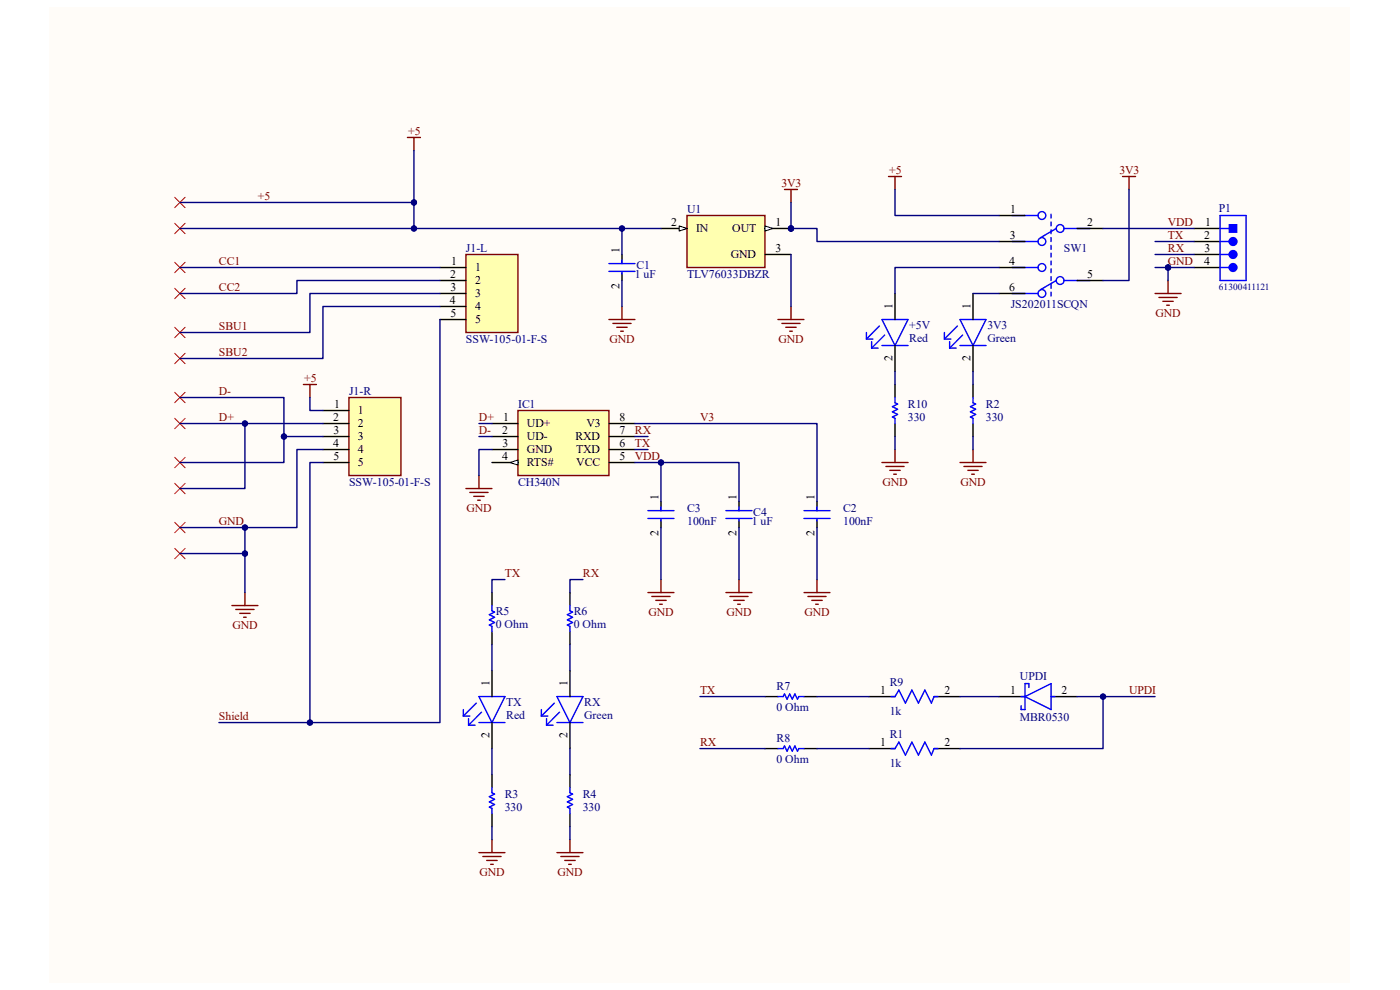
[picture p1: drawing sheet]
<svg xmlns="http://www.w3.org/2000/svg" width="297mm" height="210mm" viewBox="0 0 297 210" stroke-linecap="round" stroke-linejoin="round" font-family="sans-serif">
<path d="M10.6 1.6h275.8v206.8h-275.8z" fill-rule="evenodd" fill="#fffcf8"/>
<path d="M49.2 128.5h5.5M50 129.3h3.9M50.9 130.1h2.2M51.7 130.9h.5M52 125.7v2.8" fill="none" stroke="#800000" stroke-width=".3"/>
<circle cx="167.8" cy="48.5" r=".55" fill="#000080"/>
<circle cx="167.8" cy="48.5" r=".55" fill="none" stroke="#000080" stroke-width=".21"/>
<path d="M145.7 45.7h16.6v11h-16.6z" fill-rule="evenodd" fill="#ffffb0"/>
<path d="M145.7 45.7h16.6v11h-16.6z" fill="none" stroke="#800000" stroke-width=".3"/>
<path d="M140.2 48.5h5.5" fill="none" stroke="#000" stroke-width=".3"/>
<path d="M144.1 47.9l1.6 .6-1.6 .5z" fill="#f8fcff"/>
<path d="M144.1 47.9l1.6 .6-1.6 .5z" fill="none" stroke="#000" stroke-width=".21"/>
<path d="M162.3 48.5h5.5" fill="none" stroke="#000" stroke-width=".3"/>
<path d="M162.3 47.9l1.6 .6-1.6 .5z" fill="#f8fcff"/>
<path d="M162.3 47.9l1.6 .6-1.6 .5z" fill="none" stroke="#000" stroke-width=".21"/>
<circle cx="167.8" cy="48.5" r=".55" fill="#000080"/>
<circle cx="167.8" cy="48.5" r=".55" fill="none" stroke="#000080" stroke-width=".21"/>
<path d="M162.3 54h5.5" fill="none" stroke="#000" stroke-width=".3"/>
<path d="M165 67.8h5.6M165.9 68.6h3.8M166.7 69.4h2.2M167.5 70.3h.6M167.8 65v2.8" fill="none" stroke="#800000" stroke-width=".3"/>
<circle cx="261.6" cy="51.2" r=".83" fill="#00f"/>
<g fill="none" stroke="#00f" stroke-width=".3">
<path d="M258.8 51.2h2M258.8 48.5h2"/>
<circle cx="261.6" cy="51.2" r=".83"/>
</g>
<path d="M253.3 51.2h5.5M253.3 48.5h5.5" fill="none" stroke="#000" stroke-width=".3"/>
<path d="M260.8 47.6h1.6v1.7h-1.6z" fill-rule="evenodd" fill="#00f"/>
<path d="M260.8 47.6h1.6v1.7h-1.6z" fill="none" stroke="#00f" stroke-width=".21"/>
<circle cx="261.6" cy="56.7" r=".83" fill="#00f"/>
<circle cx="261.6" cy="56.7" r=".83" fill="none" stroke="#00f" stroke-width=".3"/>
<circle cx="261.6" cy="54" r=".83" fill="#00f"/>
<g fill="none" stroke="#00f" stroke-width=".3">
<path d="M258.8 54h2M258.8 56.7h2M258.8 45.7h5.6v13.8h-5.6z"/>
<circle cx="261.6" cy="54" r=".83"/>
</g>
<path d="M253.3 54h5.5M253.3 56.7h5.5" fill="none" stroke="#000" stroke-width=".3"/>
<path d="M166.4 40.2h2.8M167.8 40.2v2.8" fill="none" stroke="#800000" stroke-width=".3"/>
<path d="M109.9 87.1h19.3v13.8h-19.3z" fill-rule="evenodd" fill="#ffffb0"/>
<path d="M109.9 87.1h19.3v13.8h-19.3z" fill="none" stroke="#800000" stroke-width=".3"/>
<path d="M104.4 89.8h5.5M104.4 92.6h5.5M104.4 95.4h5.5M104.4 98.1h5.5" fill="none" stroke="#000" stroke-width=".3"/>
<path d="M108.2 98.1l1.7-.5v1.1z" fill="#f8fcff"/>
<path d="M108.2 98.1l1.7-.5v1.1z" fill="none" stroke="#000" stroke-width=".21"/>
<path d="M129.2 89.8h5.5M129.2 92.6h5.5M129.2 95.4h5.5M129.2 98.1h5.5" fill="none" stroke="#000" stroke-width=".3"/>
<path d="M98.8 103.6h5.6M99.7 104.5h3.8M100.5 105.3h2.2M101.3 106.1h.6M101.6 100.9v2.7" fill="none" stroke="#800000" stroke-width=".3"/>
<path d="M98.8 54h11.1v16.5h-11.1z" fill-rule="evenodd" fill="#ffffb0"/>
<path d="M98.8 54h11.1v16.5h-11.1z" fill="none" stroke="#800000" stroke-width=".3"/>
<path d="M93.3 56.7h5.5M93.3 59.5h5.5M93.3 62.3h5.5M93.3 65h5.5M93.3 67.8h5.5" fill="none" stroke="#000" stroke-width=".3"/>
<path d="M74 84.3h11.1v16.6h-11.1z" fill-rule="evenodd" fill="#ffffb0"/>
<path d="M74 84.3h11.1v16.6h-11.1z" fill="none" stroke="#800000" stroke-width=".3"/>
<path d="M68.5 87.1h5.5M68.5 89.8h5.5M68.5 92.6h5.5M68.5 95.4h5.5M68.5 98.1h5.5" fill="none" stroke="#000" stroke-width=".3"/>
<circle cx="247.8" cy="56.7" r=".55" fill="#000080"/>
<circle cx="247.8" cy="56.7" r=".55" fill="none" stroke="#000080" stroke-width=".21"/>
<g fill="none" stroke="#000" stroke-width=".3">
<path d="M131.9 54v1.9M131.9 57.8v1.7M211.9 56.7h5.6M211.9 51.2h5.6M211.9 45.7h5.6M228.5 59.5h5.5M228.5 48.5h5.5M189.9 62.3v5.5M189.9 73.3v5.5M206.4 62.3v5.5M206.4 73.3v5.5M211.9 62.3h5.6"/>
<path d="M189.9 81.6v2.7M189.9 89.9v2.7M206.4 81.6v2.7M206.4 89.9v2.7M140.2 106.4v1.9M140.2 110.3v1.6M156.8 106.4v1.9M156.8 110.3v1.6M173.3 106.4v1.9M173.3 110.3v1.6M104.4 125.7v2.8M104.4 134v2.7"/>
<path d="M120.9 125.7v2.8M120.9 134v2.7M104.4 142.3v5.5M104.4 153.3v5.5M120.9 142.3v5.5M120.9 153.3v5.5M162.3 147.8h2.7M162.3 158.8h2.7M170.6 147.8h2.7M170.6 158.8h2.7M184.4 147.8h5.5M184.4 158.8h5.5"/>
<path d="M198.2 147.8h5.5M198.2 158.8h5.5M211.9 147.8h5.6M223 147.8h5.5M104.4 164.3v2.8M104.4 172.6v2.8M120.9 164.3v2.8M120.9 172.6v2.8"/>
</g>
<g fill="none" stroke="#00f" stroke-width=".3">
<path d="M129.2 55.9h5.5M129.2 57.6h5.5M131.9 55.1v.8M131.9 57.8v.3M214.7 45.7h5.5M214.7 51.2h5.5M214.7 56.7h5.5M223 45.4v.9M223 47.1v.8M223 48.7v.9M223 50.4v.8M223 52.1v.8"/>
<path d="M223 53.7v.8M223 55.4v.8M223 57v.8M223 58.7v.8M224.1 59.5l-3.3 1.9M224.1 48.5l-3.3 1.9M225.7 48.5h5.5M225.7 59.5h5.5M183.8 70.5v1.4M183.8 71.9h1.4M184.9 72.5v1.4M184.9 73.9h1.4"/>
<path d="M186.6 69.2l-2.8 2.7M187.1 67.8h5.5l-2.7 5.5zM187.1 73.3h5.5M187.7 71.1l-2.8 2.8M200.4 71.9h1.3M200.4 70.5v1.4M201.5 73.9h1.3M201.5 72.5v1.4M203.1 69.2l-2.7 2.7M203.7 67.8h5.5l-2.8 5.5zM203.7 73.3h5.5M204.2 71.1l-2.7 2.8"/>
<path d="M214.7 62.3h5.5M223 60.3v.9M223 62v.8M189.9 84.3v1.1l.5 .3-1.1 .6 1.1 .5-1.1 .6 1.1 .5-1.1 .6 .6 .2v1.2M206.4 84.3v1.1l.6 .3-1.1 .6 1.1 .5-1.1 .6 1.1 .5-1.1 .6 .5 .2v1.2M137.5 108.3h5.5M137.5 110h5.5M140.2 107.5v.8M140.2 110.3v.2M154 108.3h5.5M154 110h5.5M156.8 107.5v.8"/>
<path d="M156.8 110.3v.2M170.6 110h5.5M170.6 108.3h5.5M173.3 107.5v.8M173.3 110.3v.2M104.4 128.5v1.1l.5 .2-1.1 .6 1.1 .5-1.1 .6 1.1 .5-1.1 .6 .6 .3v1.1M120.9 128.5v1.1l.6 .2-1.1 .6 1.1 .5-1.1 .6 1.1 .5-1.1 .6 .5 .3v1.1M98.3 150.5v1.4M98.3 151.9h1.4M99.4 152.5v1.3M99.4 153.8h1.4M101.1 149.2l-2.8 2.7"/>
<path d="M101.6 147.8h5.5l-2.7 5.5zM101.6 153.3h5.5M102.2 151.1l-2.8 2.7M114.9 151.9h1.3M114.9 150.5v1.4M116 153.8h1.3M116 152.5v1.3M117.6 149.2l-2.7 2.7M118.2 147.8h5.5l-2.8 5.5zM118.2 153.3h5.5M118.7 151.1l-2.7 2.7M165 147.8h1.2l.2-.6 .6 1.1 .5-1.1 .6 1.1 .5-1.1 .6 1.1 .3-.5h1.1"/>
<path d="M165 158.8h1.2l.2-.5 .6 1.1 .5-1.1 .6 1.1 .5-1.1 .6 1.1 .3-.6h1.1M189.1 147.8h.8l.8-1.4 1.4 2.8 1.4-2.8 1.3 2.8 1.4-2.8 1.4 2.8 .6-1.4h.8M189.1 158.8h.8l.8-1.4 1.4 2.8 1.4-2.8 1.3 2.8 1.4-2.8 1.4 2.8 .6-1.4h.8M216.6 147.8h.9M217.5 147.8l5.5-2.8v5.5zM218.3 145.8v-.8h-.8v5.5h-.9v-.8M223 147.8h.8M104.4 167.1v1.1l.5 .3-1.1 .5 1.1 .6-1.1 .5 1.1 .6-1.1 .5 .6 .3v1.1M120.9 167.1v1.1l.6 .3-1.1 .5 1.1 .6-1.1 .5 1.1 .6-1.1 .5 .5 .3v1.1"/>
<circle cx="221" cy="51.2" r=".83"/>
<circle cx="221" cy="56.7" r=".83"/>
<circle cx="221" cy="45.7" r=".83"/>
<circle cx="224.9" cy="59.5" r=".83"/>
<circle cx="224.9" cy="48.5" r=".83"/>
<circle cx="221" cy="62.3" r=".83"/>
</g>
<g fill="none" stroke="#800000" stroke-width=".3">
<path d="M86.4 29.2h2.8M87.8 29.2v2.7M188.5 37.4h2.8M189.9 37.4v2.8M238.1 37.4h2.8M239.5 37.4v2.8M247.8 59.5v2.8M129.2 67.8h5.5M130 68.6h3.9M130.8 69.4h2.3M131.7 70.3h.5M131.9 65v2.8"/>
<path d="M245 62.3h5.6M245.9 63.1h3.8M246.7 63.9h2.2M247.5 64.7h.6M64.4 81.6h2.7M65.7 81.6v2.7M187.1 98.1h5.5M187.9 99h3.9M188.8 99.8h2.2M189.9 95.4v2.7M203.7 98.1h5.5M204.5 99h3.9"/>
<path d="M205.3 99.8h2.2M206.4 95.4v2.7M189.6 100.6h.6M206.2 100.6h.5M137.5 125.7h5.5M138.3 126.5h3.9M139.1 127.4h2.2M139.9 128.2h.6M140.2 122.9v2.8M154 125.7h5.5M154.8 126.5h3.9M155.7 127.4h2.2"/>
<path d="M156.5 128.2h.6M156.8 122.9v2.8M170.6 125.7h5.5M171.4 126.5h3.9M172.2 127.4h2.2M173 128.2h.6M173.3 122.9v2.8M104.4 178.1v2.8M120.9 178.1v2.8M101.6 180.9h5.5M102.4 181.7h3.9M103.3 182.5h2.2"/>
<path d="M104.1 183.4h.5M118.2 180.9h5.5M119 181.7h3.9M119.8 182.5h2.2M120.6 183.4h.6"/>
</g>
<g fill="none" stroke="#f00" stroke-width=".21">
<path d="M37.1 55.6l2.2 2.2M37.1 47.4l2.2 2.2M37.1 41.9l2.2 2.2M39.3 55.6l-2.2 2.2M39.3 47.4l-2.2 2.2M39.3 41.9l-2.2 2.2M37.1 74.9l2.2 2.3M37.1 69.4l2.2 2.2M37.1 61.2l2.2 2.2M39.3 74.9l-2.2 2.3M39.3 69.4l-2.2 2.2M39.3 61.2l-2.2 2.2"/>
<path d="M37.1 97l2.2 2.2M37.1 88.7l2.2 2.2M37.1 83.2l2.2 2.2M39.3 97l-2.2 2.2M39.3 88.7l-2.2 2.2M39.3 83.2l-2.2 2.2M37.1 116.3l2.2 2.2M37.1 110.8l2.2 2.2M37.1 102.5l2.2 2.2M39.3 116.3l-2.2 2.2M39.3 110.8l-2.2 2.2M39.3 102.5l-2.2 2.2"/>
</g>
<path d="M87.8 31.9v16.6h-49.6" fill="none" stroke="#000080" stroke-width=".3"/>
<circle cx="87.8" cy="48.5" r=".55" fill="#000080"/>
<circle cx="87.8" cy="48.5" r=".55" fill="none" stroke="#000080" stroke-width=".21"/>
<circle cx="87.8" cy="43" r=".55" fill="#000080"/>
<circle cx="87.8" cy="43" r=".55" fill="none" stroke="#000080" stroke-width=".21"/>
<path d="M38.2 43h49.6" fill="none" stroke="#000080" stroke-width=".3"/>
<circle cx="87.8" cy="43" r=".55" fill="#000080"/>
<circle cx="87.8" cy="43" r=".55" fill="none" stroke="#000080" stroke-width=".21"/>
<path d="M38.2 117.4h13.8" fill="none" stroke="#000080" stroke-width=".3"/>
<circle cx="52" cy="117.4" r=".55" fill="#000080"/>
<circle cx="52" cy="117.4" r=".55" fill="none" stroke="#000080" stroke-width=".21"/>
<path d="M38.2 111.9h13.8v13.8" fill="none" stroke="#000080" stroke-width=".3"/>
<circle cx="52" cy="111.9" r=".55" fill="#000080"/>
<circle cx="52" cy="111.9" r=".55" fill="none" stroke="#000080" stroke-width=".21"/>
<circle cx="52" cy="117.4" r=".55" fill="#000080"/>
<circle cx="52" cy="117.4" r=".55" fill="none" stroke="#000080" stroke-width=".21"/>
<path d="M38.2 56.7h55.1M93.3 59.5h-30.3v2.8h-24.8M93.3 62.3h-27.6v8.2h-27.5M93.3 65h-24.8v11.1h-30.3M38.2 89.8h30.3" fill="none" stroke="#000080" stroke-width=".3"/>
<circle cx="52" cy="89.8" r=".55" fill="#000080"/>
<circle cx="52" cy="89.8" r=".55" fill="none" stroke="#000080" stroke-width=".21"/>
<path d="M52 89.8v13.8h-13.8" fill="none" stroke="#000080" stroke-width=".3"/>
<circle cx="52" cy="89.8" r=".55" fill="#000080"/>
<circle cx="52" cy="89.8" r=".55" fill="none" stroke="#000080" stroke-width=".21"/>
<path d="M68.5 92.6h-8.3v5.5h-22" fill="none" stroke="#000080" stroke-width=".3"/>
<circle cx="60.2" cy="92.6" r=".55" fill="#000080"/>
<circle cx="60.2" cy="92.6" r=".55" fill="none" stroke="#000080" stroke-width=".21"/>
<path d="M38.2 84.3h22v8.3" fill="none" stroke="#000080" stroke-width=".3"/>
<circle cx="60.2" cy="92.6" r=".55" fill="#000080"/>
<circle cx="60.2" cy="92.6" r=".55" fill="none" stroke="#000080" stroke-width=".21"/>
<path d="M68.5 95.4h-5.5v16.5h-11" fill="none" stroke="#000080" stroke-width=".3"/>
<circle cx="52" cy="111.9" r=".55" fill="#000080"/>
<circle cx="52" cy="111.9" r=".55" fill="none" stroke="#000080" stroke-width=".21"/>
<path d="M245 51.2h8.3M245 54h8.3M93.3 67.8v85.5h-46.9M65.7 84.3v2.8h2.8" fill="none" stroke="#000080" stroke-width=".3"/>
<circle cx="65.8" cy="153.3" r=".55" fill="#000080"/>
<circle cx="65.8" cy="153.3" r=".55" fill="none" stroke="#000080" stroke-width=".21"/>
<path d="M68.5 98.1h-2.8v55.2" fill="none" stroke="#000080" stroke-width=".3"/>
<circle cx="65.8" cy="153.3" r=".55" fill="#000080"/>
<circle cx="65.8" cy="153.3" r=".55" fill="none" stroke="#000080" stroke-width=".21"/>
<path d="M167.8 54v11M101.6 92.6h2.8M101.6 89.8h2.8M104.4 95.4h-2.8v5.5M134.7 98.1h5.5v8.3M140.2 111.9v11" fill="none" stroke="#000080" stroke-width=".3"/>
<circle cx="140.2" cy="98.1" r=".55" fill="#000080"/>
<circle cx="140.2" cy="98.1" r=".55" fill="none" stroke="#000080" stroke-width=".21"/>
<path d="M87.8 48.5h52.4M131.9 59.5v5.5M134.7 92.6h2.8M134.7 95.4h2.8M173.3 111.9v11" fill="none" stroke="#000080" stroke-width=".3"/>
<circle cx="87.8" cy="48.5" r=".55" fill="#000080"/>
<circle cx="87.8" cy="48.5" r=".55" fill="none" stroke="#000080" stroke-width=".21"/>
<circle cx="131.9" cy="48.5" r=".55" fill="#000080"/>
<circle cx="131.9" cy="48.5" r=".55" fill="none" stroke="#000080" stroke-width=".21"/>
<path d="M131.9 48.5v5.5" fill="none" stroke="#000080" stroke-width=".3"/>
<circle cx="131.9" cy="48.5" r=".55" fill="#000080"/>
<circle cx="131.9" cy="48.5" r=".55" fill="none" stroke="#000080" stroke-width=".21"/>
<path d="M247.8 56.7v2.8" fill="none" stroke="#000080" stroke-width=".3"/>
<circle cx="247.8" cy="56.7" r=".55" fill="#000080"/>
<circle cx="247.8" cy="56.7" r=".55" fill="none" stroke="#000080" stroke-width=".21"/>
<path d="M189.9 40.2v5.5h22M234 48.5h19.3M134.7 89.9h38.6v16.5M140.2 98.1h16.6v8.3M156.8 111.9v11" fill="none" stroke="#000080" stroke-width=".3"/>
<circle cx="140.2" cy="98.1" r=".55" fill="#000080"/>
<circle cx="140.2" cy="98.1" r=".55" fill="none" stroke="#000080" stroke-width=".21"/>
<path d="M167.8 48.5h5.5v2.7h38.6" fill="none" stroke="#000080" stroke-width=".3"/>
<circle cx="167.8" cy="48.5" r=".55" fill="#000080"/>
<circle cx="167.8" cy="48.5" r=".55" fill="none" stroke="#000080" stroke-width=".21"/>
<path d="M245 56.7h8.3" fill="none" stroke="#000080" stroke-width=".3"/>
<circle cx="247.8" cy="56.7" r=".55" fill="#000080"/>
<circle cx="247.8" cy="56.7" r=".55" fill="none" stroke="#000080" stroke-width=".21"/>
<path d="M167.8 43v5.5" fill="none" stroke="#000080" stroke-width=".3"/>
<circle cx="167.8" cy="48.5" r=".55" fill="#000080"/>
<circle cx="167.8" cy="48.5" r=".55" fill="none" stroke="#000080" stroke-width=".21"/>
<g fill="none" stroke="#000080" stroke-width=".3">
<path d="M211.9 56.7h-22v5.6M239.5 40.2v19.3h-5.5M189.9 78.8v2.8M206.4 78.8v2.8M206.4 62.3h5.5M189.9 92.6v2.8M206.4 92.6v2.8M104.4 136.7v5.6M107.1 122.9h-2.7v2.8M120.9 136.7v5.6M123.7 122.9h-2.8v2.8M104.4 158.8v5.5"/>
<path d="M120.9 158.8v5.5M203.7 147.8h8.2M228.5 147.8h5.5v11h-30.3M104.4 175.4v2.7M120.9 175.4v2.7"/>
</g>
<circle cx="234" cy="147.8" r=".55" fill="#000080"/>
<circle cx="234" cy="147.8" r=".55" fill="none" stroke="#000080" stroke-width=".21"/>
<path d="M234 147.8h11" fill="none" stroke="#000080" stroke-width=".3"/>
<circle cx="234" cy="147.8" r=".55" fill="#000080"/>
<circle cx="234" cy="147.8" r=".55" fill="none" stroke="#000080" stroke-width=".21"/>
<path d="M148.5 147.8h13.8M148.5 158.8h13.8M173.3 147.8h11.1M173.3 158.8h11.1" fill="none" stroke="#000080" stroke-width=".3"/>
<g font-size="2.5" fill="#800000">
<text x="86.6" y="28.6">+5</text>
<text x="165.8" y="39.6">3V3</text>
<text x="188.6" y="36.9">+5</text>
<text x="237.5" y="36.9">3V3</text>
<text x="54.7" y="42.4">+5</text>
<text x="247.8" y="47.9">VDD</text>
<text x="247.8" y="50.7">TX</text>
<text x="247.8" y="53.4">RX</text>
<text x="46.4" y="56.2">CC1</text>
<text x="247.8" y="56.2">GND</text>
<text x="46.4" y="61.7">CC2</text>
<text x="46.4" y="70">SBU1</text>
<text x="245.2" y="67.2">GND</text>
<text x="46.4" y="75.5">SBU2</text>
<text x="129.3" y="72.7">GND</text>
<text x="165.1" y="72.7">GND</text>
<text x="46.4" y="83.8">D-</text>
<text x="64.5" y="81">+5</text>
<text x="46.4" y="89.3">D+</text>
<text x="101.6" y="89.3">D+</text>
<text x="148.5" y="89.3">V3</text>
<text x="101.6" y="92">D-</text>
<text x="134.7" y="94.8">TX</text>
<text x="134.7" y="92">RX</text>
<text x="134.7" y="97.6">VDD</text>
<text x="187.2" y="103.1">GND</text>
<text x="203.8" y="103.1">GND</text>
<text x="46.4" y="111.3">GND</text>
<text x="99" y="108.6">GND</text>
<text x="107.1" y="122.4">TX</text>
<text x="123.7" y="122.4">RX</text>
<text x="137.6" y="130.7">GND</text>
<text x="154.1" y="130.7">GND</text>
<text x="170.7" y="130.7">GND</text>
<text x="49.3" y="133.4">GND</text>
<text x="148.5" y="147.2">TX</text>
<text x="239.5" y="147.2">UPDI</text>
<text x="46.4" y="152.7">Shield</text>
<text x="148.5" y="158.2">RX</text>
<text x="101.7" y="185.8">GND</text>
<text x="118.3" y="185.8">GND</text>
</g>
<g font-size="2.5">
<text x="142.4" y="47.9">2</text>
<text x="164.5" y="47.9">1</text>
<text x="214.3" y="45.2">1</text>
<text x="230.7" y="47.9">2</text>
<text x="255.7" y="47.9">1</text>
<text x="131.4" y="53.7" transform="rotate(-90 131.4 53.7)">1</text>
<text x="147.7" y="49.3">IN</text>
<text x="155.3" y="49.3">OUT</text>
<text x="164.5" y="53.4">3</text>
<text x="214.2" y="50.7">3</text>
<text x="255.5" y="50.7">2</text>
<text x="255.6" y="53.4">3</text>
<text x="95.5" y="58.9">2</text>
<text x="95.7" y="56.2">1</text>
<text x="100.8" y="57.6">1</text>
<text x="155.1" y="54.8">GND</text>
<text x="214.1" y="56.2">4</text>
<text x="230.7" y="58.9">5</text>
<text x="255.5" y="56.2">4</text>
<text x="95.5" y="64.5">4</text>
<text x="95.6" y="61.7">3</text>
<text x="100.8" y="60.3">2</text>
<text x="100.8" y="63.1">3</text>
<text x="100.8" y="65.8">4</text>
<text x="131.4" y="61.2" transform="rotate(-90 131.4 61.2)">2</text>
<text x="189.3" y="65.6" transform="rotate(-90 189.3 65.6)">1</text>
<text x="205.9" y="65.6" transform="rotate(-90 205.9 65.6)">1</text>
<text x="214.1" y="61.7">6</text>
<text x="95.5" y="67.2">5</text>
<text x="100.8" y="68.6">5</text>
<text x="189.3" y="76.6" transform="rotate(-90 189.3 76.6)">2</text>
<text x="205.9" y="76.6" transform="rotate(-90 205.9 76.6)">2</text>
<text x="70.7" y="89.3">2</text>
<text x="70.9" y="86.5">1</text>
<text x="75.9" y="87.9">1</text>
<text x="106.7" y="89.3">1</text>
<text x="131.4" y="89.3">8</text>
<text x="70.7" y="94.8">4</text>
<text x="70.8" y="92">3</text>
<text x="75.9" y="90.7">2</text>
<text x="75.9" y="93.4">3</text>
<text x="106.6" y="92">2</text>
<text x="106.6" y="94.8">3</text>
<text x="111.8" y="90.7">UD+</text>
<text x="111.8" y="93.4">UD-</text>
<text x="122.1" y="93.4">RXD</text>
<text x="124.4" y="90.7">V3</text>
<text x="131.4" y="92">7</text>
<text x="131.4" y="94.8">6</text>
<text x="70.7" y="97.6">5</text>
<text x="75.9" y="96.2">4</text>
<text x="75.9" y="98.9">5</text>
<text x="106.5" y="97.6">4</text>
<text x="111.8" y="96.2">GND</text>
<text x="111.8" y="98.9">RTS#</text>
<text x="122.2" y="96.2">TXD</text>
<text x="122.2" y="98.9">VCC</text>
<text x="131.4" y="97.6">5</text>
<text x="139.7" y="106.1" transform="rotate(-90 139.7 106.1)">1</text>
<text x="156.3" y="106.1" transform="rotate(-90 156.3 106.1)">1</text>
<text x="172.8" y="106.1" transform="rotate(-90 172.8 106.1)">1</text>
<text x="139.7" y="113.6" transform="rotate(-90 139.7 113.6)">2</text>
<text x="156.3" y="113.6" transform="rotate(-90 156.3 113.6)">2</text>
<text x="172.8" y="113.6" transform="rotate(-90 172.8 113.6)">2</text>
<text x="103.8" y="145.5" transform="rotate(-90 103.8 145.5)">1</text>
<text x="120.4" y="145.5" transform="rotate(-90 120.4 145.5)">1</text>
<text x="186.7" y="147.2">1</text>
<text x="200.4" y="147.2">2</text>
<text x="214.3" y="147.2">1</text>
<text x="225.2" y="147.2">2</text>
<text x="103.8" y="156.6" transform="rotate(-90 103.8 156.6)">2</text>
<text x="120.4" y="156.6" transform="rotate(-90 120.4 156.6)">2</text>
<text x="186.7" y="158.2">1</text>
<text x="200.4" y="158.2">2</text>
</g>
<g font-size="2.5" fill="#000080">
<text x="145.8" y="45.2">U1</text>
<text x="258.6" y="44.9">P1</text>
<text x="98.8" y="53.4">J1-L</text>
<text x="225.7" y="53.4">SW1</text>
<text x="134.7" y="58.9">1 uF</text>
<text x="135" y="57">C1</text>
<text x="145.8" y="58.9">TLV76033DBZR</text>
<text x="214.4" y="65.3">JS202011SCQN</text>
<text x="192.9" y="69.7">+5V</text>
<text x="209.5" y="69.7">3V3</text>
<text x="98.8" y="72.7">SSW-105-01-F-S</text>
<text x="192.9" y="72.5">Red</text>
<text x="209.5" y="72.5">Green</text>
<text x="74" y="83.8">J1-R</text>
<text x="109.9" y="86.5">IC1</text>
<text x="192.6" y="89.3">330</text>
<text x="192.6" y="86.5">R10</text>
<text x="209.2" y="89.3">330</text>
<text x="209.2" y="86.5">R2</text>
<text x="74" y="103.1">SSW-105-01-F-S</text>
<text x="109.9" y="103.1">CH340N</text>
<text x="145.8" y="111.3">100nF</text>
<text x="145.8" y="108.6">C3</text>
<text x="159.5" y="111.3">1 uF</text>
<text x="159.8" y="109.4">C4</text>
<text x="178.9" y="111.3">100nF</text>
<text x="178.9" y="108.6">C2</text>
<text x="105.2" y="130.4">R5</text>
<text x="121.8" y="130.4">R6</text>
<text x="105.2" y="133.1">0 Ohm</text>
<text x="121.8" y="133.1">0 Ohm</text>
<text x="107.4" y="149.7">TX</text>
<text x="124" y="149.7">RX</text>
<text x="164.8" y="146.4">R7</text>
<text x="188.8" y="145.5">R9</text>
<text x="216.4" y="144.2">UPDI</text>
<text x="107.4" y="152.4">Red</text>
<text x="124" y="152.4">Green</text>
<text x="164.8" y="150.8">0 Ohm</text>
<text x="188.8" y="151.6">1k</text>
<text x="216.4" y="153">MBR0530</text>
<text x="164.8" y="161.8">0 Ohm</text>
<text x="164.8" y="157.4">R8</text>
<text x="188.8" y="156.6">R1</text>
<text x="188.8" y="162.6">1k</text>
<text x="107.1" y="172">330</text>
<text x="107.1" y="169.3">R3</text>
<text x="123.7" y="172">330</text>
<text x="123.7" y="169.3">R4</text>
</g>
<text font-size="2" fill="#000080" x="258.6" y="61.6">61300411121</text>
</svg>
